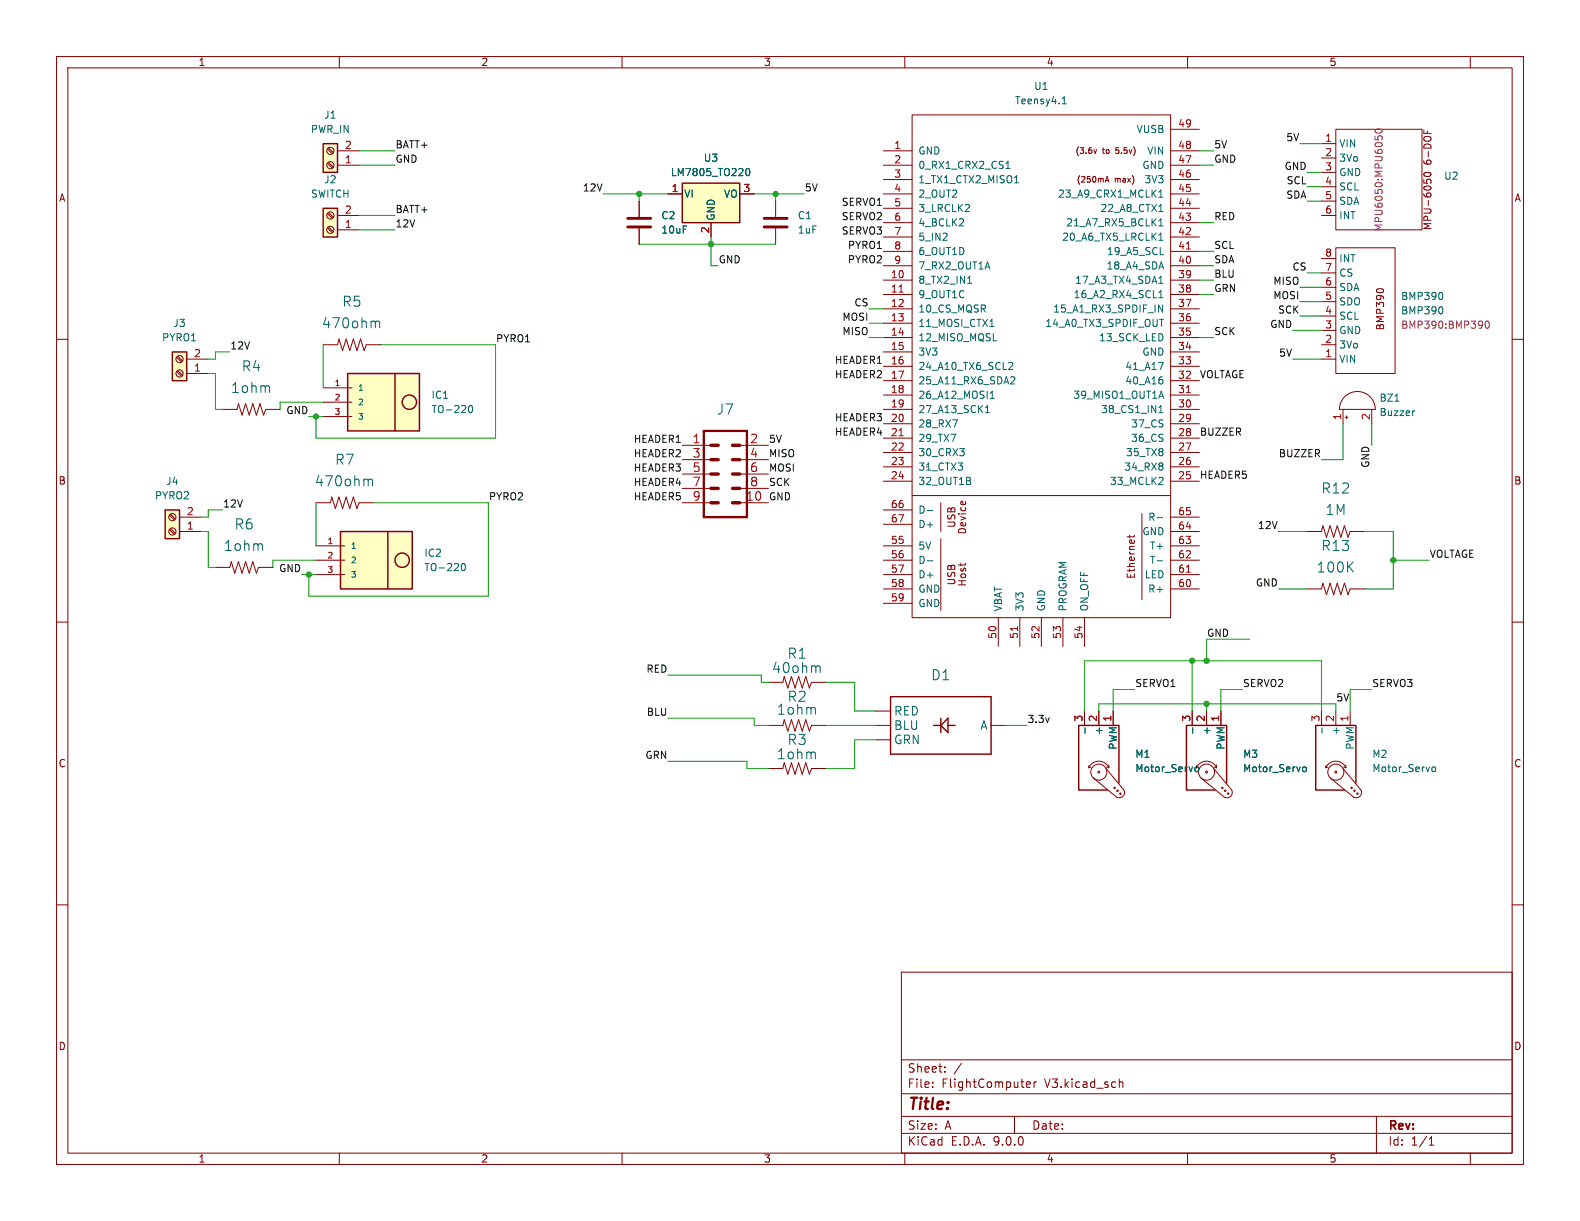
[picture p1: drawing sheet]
<svg xmlns="http://www.w3.org/2000/svg" width="279mm" height="216mm" viewBox="0 0 279 216" stroke-linecap="round" stroke-linejoin="round" font-family="sans-serif">
<g fill="none" stroke="#840000" stroke-width=".18">
<path d="M10 10h259.4v195.9h-259.4zM12 12h255.4v191.9h-255.4zM60 10v2M110 10v2M160 10v2M210 10v2M260 10v2M233.7 45.7h2.5M233.7 48.3h2.5M233.7 50.8h2.5M233.7 53.3h2.5M233.7 55.9h2.5"/>
<path d="M233.7 58.4h2.5M236.2 43.8h10.5v22.2h-10.5zM243.9 51.8l-.4-.2-.1-.1a.68 .68 0 0 1 .6-.5 .68 .68 0 0 1 .7 .5l-.1 .1-.4 .2M10 60h2M57.1 61h2.6l.2-1.1 .7 2.1 .6-2.1 .6 2.1 .7-2.1 .6 2.1 .7-2.1 .6 2.1 .4-1h2.5M233.7 61h2.5M233.7 63.5h2.5M267.4 60h2M10 110h2M267.4 110h2M10 160h2M159.4 171.9h108v32h-108z"/>
<path d="M267.4 160h2M159.4 197.4h108M159.4 193.4h108M159.4 187.4h108M164.9 192.1v.2M164.9 191.4v.1M167.1 189.4v.2M167.1 188.7v.1M170 188l-1.3 1.9M179.4 197.4v3M181.5 191.8l.7-.2-.1-.2-.4-.1-.2 .2 .1 .7h.5M182.9 191.3v1"/>
<path d="M183.3 191.3l-.3 .1-.1 .2M197.9 191.4l.2-.1 .4 .1 .1 .9M197.9 190.8v1.5M243.4 197.4v6.5M60 203.9v2M110 203.9v2M159.4 200.4h108M160 203.9v2M210 203.9v2M252.7 202.5h.9M252.7 201.4l.4-.4v1.5M260 203.9v2"/>
</g>
<path d="M66.5 56.9h.6v1.1M255 51.8l.1 .4-.1 .7M255 54.3l.1 .4-.1 .7" fill="none" stroke="#006464" stroke-width=".18"/>
<path d="M262.8 56.9l.1-.1a.68 .68 0 0 1 .5 .6 .68 .68 0 0 1-.5 .6l-.1-.1-.2-.3z" fill="none" stroke="#840084" stroke-width=".18"/>
<path d="M61.5 66h12.7v10.2h-12.7z" fill="#ffffc2"/>
<g fill="none" stroke="#840000" stroke-width=".25">
<path d="M61.5 66h12.7v10.2h-12.7zM69.8 66v10.2"/>
<circle cx="72.4" cy="71.1" r="1.27"/>
</g>
<path d="M57.1 68.6h5.1M57.1 71.1h5.1M57.1 73.7h5.1M55.9 88.9h2.5l.3-1 .6 2 .6-2 .7 2 .6-2 .6 2 .7-2 .6 2 .4-1h2.5" fill="none" stroke="#840000" stroke-width=".18"/>
<path d="M83 71.8l.1-.1a.68 .68 0 0 1 .5 .6 .68 .68 0 0 1-.5 .7l-.1-.2-.2-.3zM65.2 84.8h.6l.1 1.1" fill="none" stroke="#006464" stroke-width=".18"/>
<path d="M57.1 25.4h2.6v5.1h-2.6z" fill="#ffffc2"/>
<path d="M57.1 25.4h2.6v5.1h-2.6z" fill="none" stroke="#840000" stroke-width=".25"/>
<g fill="none" stroke="#840000" stroke-width=".18">
<path d="M57.9 28.9l.9 .8M57.9 26.3l.9 .9M58.1 28.7l.9 .8M58.1 26.2l.9 .8M59.7 29.2h3.8M59.7 26.7h3.8"/>
<circle cx="58.4" cy="26.7" r=".63"/>
<circle cx="58.4" cy="29.2" r=".63"/>
</g>
<path d="M57.1 36.8h2.6v5.1h-2.6z" fill="#ffffc2"/>
<path d="M57.1 36.8h2.6v5.1h-2.6zM157.5 123.2h17.8v10.2h-17.8zM165.1 128.3h1.3M166.4 127v2.5M167.6 128.3h1.3M167.6 127v2.5l-1.2-1.2zM197.9 138.4v-10.1h-7.1v11.4h5M239.8 138.4v-10.1h-7.1v11.4h5" fill="none" stroke="#840000" stroke-width=".25"/>
<g fill="none" stroke="#840000" stroke-width=".18">
<path d="M57.9 37.8l.9 .8M58.1 37.6l.9 .8M59.7 38.1h3.8M113 35.6v2.8M137.2 35.6v2.8M156.2 36.8h5.1M156.2 39.4h5.1M156.2 26.7h5.1M156.2 29.2h5.1M156.2 31.8h5.1M156.2 34.3h5.1M161.3 20.3h45.7v88.9h-45.7z"/>
<path d="M193.9 26.5l-.2 .6M195.4 32.2l.4-1 .3 1M195.5 31.9h.5M207 36.8h5.1M207 39.4h5.1M207 22.9h5.1M207 26.7h5.1M207 29.2h5.1M207 31.8h5.1M207 34.3h5.1M233.7 38.1h2.5M233.7 30.5h2.5"/>
<path d="M233.7 25.4h2.5M233.7 27.9h2.5M233.7 33h2.5M233.7 35.6h2.5M236.2 22.9h15.3v17.7h-15.3zM251.8 23v.6h1.3M251.8 31.7v.7M251.8 30.7a.75 .75 0 0 1 1.3 .2 .72 .72 0 0 1-1.3-.1zM252.3 32.4v-.5l.2-.2 .5 .1v.6M252.4 23.2v.4M57.9 40.3l.9 .8M58.1 40.1l.9 .9"/>
<path d="M59.7 40.6h3.8M113 40.4v2.8M137.2 40.4v2.8M156.2 41.9h5.1M156.2 44.5h5.1M156.2 47h5.1M156.2 49.5h5.1M156.2 52.1h5.1M156.2 54.6h5.1M156.2 57.2h5.1M156.2 59.7h5.1M207 41.9h5.1"/>
<path d="M207 44.5h5.1M207 47h5.1M207 49.5h5.1M207 52.1h5.1M207 54.6h5.1M207 57.2h5.1M207 59.7h5.1M156.2 62.2h5.1M156.2 64.8h5.1M156.2 67.3h5.1M156.2 69.9h5.1M156.2 72.4h5.1"/>
<path d="M156.2 74.9h5.1M156.2 77.5h5.1M207 62.2h5.1M207 64.8h5.1M207 67.3h5.1M207 69.9h5.1M207 72.4h5.1M207 74.9h5.1M207 77.5h5.1M156.2 80h5.1M156.2 82.6h5.1M156.2 85.1h5.1"/>
<path d="M156.2 90.2h5.1M156.2 92.7h5.1M156.2 96.5h5.1M156.2 99.1h5.1M161.3 87.6h45.7M166.4 88.9v5.1M166.4 95.3v12.7M170 88.7l.2-.1 .1 .6M199.8 94.6v.5M200.6 94.6l-.2 .3h-1.1M201.9 90.8v15.2M207 80h5.1"/>
<path d="M207 82.6h5.1M207 85.1h5.1M207 96.5h5.1M207 99.1h5.1M207 91.4h5.1M207 94h5.1M156.2 101.6h5.1M156.2 104.1h5.1M156.2 106.7h5.1M176.5 109.2v5.1M180.3 109.2v5.1M184.1 109.2v5.1"/>
<path d="M188 109.2v5.1M191.8 109.2v5.1M207 101.6h5.1M207 104.1h5.1M135.9 135.9h2.5l.3-1 .6 2 .7-2 .6 2 .6-2 .7 2 .6-2 .6 2 .4-1h2.5M154.9 125.7h2.6M154.9 128.3h2.6M154.9 130.8h2.6M175.3 128.3h2.5M191.8 125.7v2.6M192.5 135.8a1.93 1.93 0 0 1 1.8-1.2 1.93 1.93 0 0 1 1.8 1.2M192.5 135.4v.4"/>
<path d="M192.9 135.6l-.4 .2M194.3 125.7v2.6M195.6 135.9l3.2 3.8a.94 .94 0 0 1-.2 1.1 .94 .94 0 0 1-1.1 .2l-4.2-3.5M195.7 135.6l.4 .2M196.1 135.3v.5M196.8 125.7v2.6M233.7 125.7v2.6M234.4 135.8a1.93 1.93 0 0 1 1.8-1.2 1.93 1.93 0 0 1 1.8 1.2M234.4 135.4v.4M234.8 135.6l-.4 .2M236.2 125.7v2.6M237.5 135.9l3.2 3.8a.94 .94 0 0 1-.2 1.1 .94 .94 0 0 1-1.1 .2l-4.2-3.5"/>
<path d="M237.6 135.6l.4 .2M238 135.3v.5M238.8 125.7v2.6"/>
<circle cx="58.4" cy="38.1" r=".63"/>
<circle cx="58.4" cy="40.6" r=".63"/>
<circle cx="194.3" cy="136.5" r=".18"/>
<circle cx="194.3" cy="136.5" r="1.42"/>
<circle cx="197.1" cy="139.3" r=".13"/>
<circle cx="197.6" cy="139.8" r=".13"/>
<circle cx="236.2" cy="136.5" r=".18"/>
<circle cx="236.2" cy="136.5" r="1.42"/>
<circle cx="239" cy="139.3" r=".13"/>
<circle cx="239.5" cy="139.8" r=".13"/>
<circle cx="198.1" cy="140.3" r=".13"/>
<circle cx="240" cy="140.3" r=".13"/>
</g>
<g fill="none" stroke="#006464" stroke-width=".18">
<path d="M187.8 18.4h.8M187.8 17.5l.4-.4v1.3M177.9 29.8h.7M178 28.8l.3-.3v1.3M179.4 32.3h.7M204.9 34.9h.8M204.9 34l.4-.4v1.3M204.9 39l.4-.3v1.2M204.9 37.4h.8M204.9 39.9h.8M171.1 50.1h.7M175 57.7h.8"/>
<path d="M204.9 53.9l.7 1.3v-1.3M204.9 50.1h.8M204.9 41.6l.4-.4v1.3M204.9 51.7l.4-.3v1.2M204.9 42.5h.8M204.9 52.6h.8M205 56.5h.8M205.2 45h.6M205.2 49l.1-.2v1.3M168.5 74.2h.8l-.5 1.3M174.3 73h.7M174.3 72.1l.3-.4v1.3"/>
<path d="M175.1 70.4h.7M175.1 69.5l.4-.3v1.2M178.6 64.1h.4l.1 .3-.8 .9h.8M178.9 66.6l.4 .1 .2 .3-.8 .9h.8M204.9 64.1h.8l-.5 1.2M204.9 73h.8M204.9 72.1l.4-.4v1.3M205 70.1h.7M205.3 69.2l.5 1.2M205.5 67.2l.2 .1-.2 .5M164 90.3h.9M164 99.2h.9"/>
<path d="M204.6 99.2h1M204.6 91.5h1M205.5 84.5l.2 .1-.1 .3-.7 .8h.8M144.1 133.1l.1 1.1M191.9 128.7v1M211.3 135.9l.2-.3 .3 .1 .2 .2-.2 .5-.3 .1-.2-.3M233.8 128.7v1M253.2 135.9l.2-.3 .3 .1 .2 .2-.2 .5-.3 .1-.2-.3"/>
</g>
<path d="M159 51.7h.7M209.8 44h.7M159 77.1h.7M209.8 69.4h.7M179.9 110.8v.7M209.8 101.2h.7" fill="none" stroke="#a90000" stroke-width=".18"/>
<path d="M111 38.6h4.1M135.1 38.6h4.1M111 40.1h4.1M135.1 40.1h4.1" fill="none" stroke="#840000" stroke-width=".51"/>
<path d="M243.1 24.1v.6M243.2 23a.75 .75 0 0 1 1.2 .2 .72 .72 0 0 1-1.3-.1zM243.6 24.6v-.3l.3-.3 .4 .1 .1 .5" fill="none" stroke="#840084" stroke-width=".18"/>
<path d="M60.2 94h12.7v10.1h-12.7z" fill="#ffffc2"/>
<g fill="none" stroke="#840000" stroke-width=".25">
<path d="M60.2 94h12.7v10.1h-12.7zM68.6 94v10.1M216.9 138.4v-10.1h-7.1v11.4h5.1"/>
<circle cx="71.1" cy="99.1" r="1.27"/>
</g>
<g fill="none" stroke="#840000" stroke-width=".18">
<path d="M39.4 72.4h2.5l.3-1 .6 2 .6-2 .7 2 .6-2 .6 2 .7-2 .6 2 .4-1h2.5M120.6 78.7h5.1M130.8 78.7h5.1M55.9 96.5h5.1M55.9 99.1h5.1M120.6 81.3h5.1M120.6 83.8h5.1M120.6 86.4h5.1M120.6 88.9h5.1M130.8 81.3h5.1M130.8 83.8h5.1M130.8 86.4h5.1"/>
<path d="M130.8 88.9h5.1M231.1 94h2.6l.2-1 .7 2 .6-2 .6 2 .7-2 .6 2 .6-2 .7 2 .4-1h2.5M38.1 100.3h2.5l.3-1 .6 2 .7-2 .6 2 .6-2 .7 2 .6-2 .6 2 .4-1h2.6M55.9 101.6h5.1M135.9 128.3h2.5l.3-1 .6 2 .7-2 .6 2 .6-2 .7 2 .6-2 .6 2 .4-1h2.5M135.9 120.7h2.5l.3-1.1 .6 2.1 .7-2.1 .6 2.1 .6-2.1 .7 2.1 .6-2.1 .6 2.1 .4-1h2.5M210.8 125.7v2.6M211.6 135.8a1.93 1.93 0 0 1 1.8-1.2 1.93 1.93 0 0 1 1.7 1.2M211.6 135.4v.4M212 135.6l-.4 .2M213.4 125.7v2.6M214.6 135.9l3.2 3.8a.94 .94 0 0 1-.2 1.1 .94 .94 0 0 1-1.1 .2l-4.2-3.5"/>
<path d="M214.8 135.6l.3 .2M215.1 135.3v.5M215.9 125.7v2.6"/>
<circle cx="213.4" cy="136.5" r=".18"/>
<circle cx="213.4" cy="136.5" r="1.42"/>
<circle cx="216.2" cy="139.3" r=".13"/>
<circle cx="216.7" cy="139.8" r=".13"/>
<circle cx="217.2" cy="140.3" r=".13"/>
</g>
<path d="M47.6 68.3l.1 1.1M46.3 96.2l.1 1.1M81.7 99.8l.2-.2a.68 .68 0 0 1 .4 .7 .68 .68 0 0 1-.4 .6l-.2-.1-.1-.4zM144.5 117.7h.3l.2 .3v.9M144.1 125.2l.1 1.1M210.9 128.7v1M230.3 135.9l.3-.3 .3 .1 .1 .2-.1 .5-.3 .1-.3-.3" fill="none" stroke="#006464" stroke-width=".18"/>
<path d="M124.5 76.2h7.6v15.2h-7.6z" fill="none" stroke="#840000" stroke-width=".41"/>
<path d="M125.7 78.7h1.3M129.5 78.7h1.3M125.7 81.3h1.3M125.7 83.8h1.3M125.7 86.4h1.3M125.7 88.9h1.3M129.5 81.3h1.3M129.5 83.8h1.3M129.5 86.4h1.3M129.5 88.9h1.3" fill="none" stroke="#840000" stroke-width=".61"/>
<path d="M120.6 32.4h10.2v7h-10.2z" fill="#ffffc2"/>
<path d="M120.6 32.4h10.2v7h-10.2z" fill="none" stroke="#840000" stroke-width=".25"/>
<path d="M118.1 34.3h2.5M125.7 39.4v2.5M130.8 34.3h2.5M231.1 104.1h2.6l.2-1 .7 2.1 .6-2.1 .6 2.1 .7-2.1 .6 2.1 .6-2.1 .7 2.1 .4-1.1h2.5" fill="none" stroke="#840000" stroke-width=".18"/>
<path d="M132 29.9l.2-.1a.68 .68 0 0 1 .4 .6 .68 .68 0 0 1-.4 .7 .84 .84 0 0 1-.2-1.2z" fill="none" stroke="#006464" stroke-width=".18"/>
<path d="M30.5 62.2h2.5v5.1h-2.5z" fill="#ffffc2"/>
<path d="M30.5 62.2h2.5v5.1h-2.5z" fill="none" stroke="#840000" stroke-width=".25"/>
<g fill="none" stroke="#840000" stroke-width=".18">
<path d="M31.2 65.7l.9 .8M31.2 63.2l.9 .8M31.4 65.5l.9 .9M31.4 63l.9 .8M33 66h3.8M33 63.5h3.8M237.5 72.4v2.5M237.8 70.2a3.2 3.2 0 0 1 3.4-.7 3.2 3.2 0 0 1 2 2.9h-6.3a3.2 3.2 0 0 1 .9-2.2zM237.9 73.8h.5M238.1 73.5v.5M242.6 72.4v2.5"/>
<circle cx="31.7" cy="66" r=".63"/>
<circle cx="31.7" cy="63.5" r=".63"/>
</g>
<path d="M246.7 70.9h.7M250.2 72.6l-.3 .1" fill="none" stroke="#006464" stroke-width=".18"/>
<path d="M29.2 90.2h2.5v5.1h-2.5z" fill="#ffffc2"/>
<path d="M29.2 90.2h2.5v5.1h-2.5z" fill="none" stroke="#840000" stroke-width=".25"/>
<g fill="none" stroke="#840000" stroke-width=".18">
<path d="M113 35.6v2.8M118.1 34.3h2.5M125.7 39.4v2.5M130.8 34.3h2.5M113 40.4v2.8M30 93.6l.8 .9M30 91.1l.8 .8M30.1 93.5l.9 .8M30.1 90.9l.9 .9M31.7 94h3.9M31.7 91.4h3.9M191.8 125.7v2.6"/>
<path d="M194.3 125.7v2.6M196.8 125.7v2.6M210.8 125.7v2.6M213.4 125.7v2.6M215.9 125.7v2.6"/>
<circle cx="30.5" cy="94" r=".63"/>
<circle cx="30.5" cy="91.4" r=".63"/>
</g>
<g fill="none" stroke="#009600" stroke-width=".18">
<path d="M63.5 29.2h6.3M63.5 26.7h6.3M63.5 38.1h6.3M106.7 34.3h11.4M113 34.3v1.3M133.3 34.3h8.9M137.2 34.3v1.3M212.1 39.4h2.5M212.1 29.2h2.5M212.1 26.7h2.5M229.9 25.4h3.8M231.1 35.6h2.6"/>
<path d="M231.1 33h2.6M231.1 30.5h2.6M63.5 40.6h6.3M113 43.2h24.2M125.7 41.9v5.1h1.3M153.7 59.7h2.5M153.7 54.6h2.5M153.7 57.2h2.5M212.1 59.7h2.5M212.1 52.1h2.5M212.1 49.5h2.5M212.1 47h2.5"/>
<path d="M212.1 44.5h2.5M228.6 58.4h5.1M229.9 53.3h3.8M229.9 55.9h3.8M229.9 50.8h3.8M231.1 48.3h2.6M36.8 66h1.3v6.4h1.3M40.6 62.2h-2.5v1.3h-1.3M54.6 73.7h2.5M57.1 71.1h-7.6v1.3M57.1 61v7.6M67.3 61h20.3v16.5h-31.7v-3.8"/>
<path d="M228.6 63.5h5.1M237.5 74.9v6.4h-3.8M242.6 74.9v3.8M35.6 94h1.2v6.3h1.3M39.4 90.2h-2.6v1.2h-1.2M55.9 88.9v7.6M55.9 99.1h-7.6v1.2M66 88.9h20.4v16.5h-31.8v-3.8M226.1 94h5M241.3 94h5.1v10.1h-5.1M246.4 99.1h6.3M53.3 101.6h2.6"/>
<path d="M118.1 119.4h16.5v1.3h1.3M210.8 116.8v8.9M221 113h-7.6v3.8M226.1 104.1h5M118.1 127h15.2v1.3h2.6M118.1 134.6h14v1.3h3.8M146 120.7h5.1v5h3.8M146 128.3h8.9M154.9 130.8h-3.8v5.1h-5.1M177.8 128.3h3.8M191.8 125.7v-8.9h41.9v8.9M194.3 125.7v-1.2h41.9v1.2"/>
<path d="M200.7 121.9h-3.9v3.8M213.4 124.5v1.2M219.7 121.9h-3.8v3.8M242.6 121.9h-3.8v3.8"/>
</g>
<path d="M132 29.9l.2-.1a.68 .68 0 0 1 .4 .6 .68 .68 0 0 1-.4 .7 .84 .84 0 0 1-.2-1.2zM191.9 128.7v1M210.9 128.7v1M211.3 135.9l.2-.3 .3 .1 .2 .2-.2 .5-.3 .1-.2-.3M230.3 135.9l.3-.3 .3 .1 .1 .2-.1 .5-.3 .1-.3-.3" fill="none" stroke="#006464" stroke-width=".18"/>
<g fill="#009600" stroke="#009600" stroke-width=".18">
<circle cx="54.6" cy="101.6" r=".46"/>
<circle cx="113" cy="34.3" r=".46"/>
<circle cx="137.2" cy="34.3" r=".46"/>
<circle cx="125.7" cy="43.2" r=".46"/>
<circle cx="246.4" cy="99.1" r=".46"/>
<circle cx="210.8" cy="116.8" r=".46"/>
<circle cx="213.4" cy="124.5" r=".46"/>
<circle cx="213.4" cy="116.8" r=".46"/>
<circle cx="55.9" cy="73.7" r=".46"/>
</g>
<text font-size="2.8" fill="#840000" x="160.4" y="196.8">Title:</text>
<g font-size="2.5" fill="#006464">
<text x="56.8" y="58.3">470ohm</text>
<text x="60.4" y="54.5">R5</text>
<text x="42.7" y="65.9">R4</text>
<text x="40.8" y="69.7">1ohm</text>
<text x="126.7" y="73.5">J7</text>
<text x="59.2" y="82.4">R7</text>
<text x="55.6" y="86.2">470ohm</text>
<text x="233.6" y="87.5">R12</text>
<text x="41.4" y="93.8">R6</text>
<text x="234.3" y="91.3">1M</text>
<text x="39.5" y="97.6">1ohm</text>
<text x="232.7" y="101.4">100K</text>
<text x="233.6" y="97.6">R13</text>
<text x="136.4" y="119.2">40ohm</text>
<text x="139.2" y="116.7">R1</text>
<text x="139.2" y="124.3">R2</text>
<text x="164.6" y="120.5">D1</text>
<text x="137.3" y="126.6">1ohm</text>
<text x="139.2" y="131.9">R3</text>
<text x="137.3" y="134.5">1ohm</text>
</g>
<g font-size="2.1" fill="#a90000">
<text x="122.4" y="78.5">1</text>
<text x="122.4" y="81">3</text>
<text x="122.4" y="83.6">5</text>
<text x="132.5" y="78.5">2</text>
<text x="132.5" y="81">4</text>
<text x="132.5" y="83.6">6</text>
<text x="122.4" y="86.1">7</text>
<text x="122.4" y="88.6">9</text>
<text x="131.8" y="88.6">10</text>
<text x="132.5" y="86.1">8</text>
</g>
<g font-size="2.1" fill="#006464">
<text x="158" y="126.7">RED</text>
<text x="158" y="129.3">BLU</text>
<text x="158" y="131.8">GRN</text>
<text x="173.3" y="129.3">A</text>
</g>
<g font-size="2.1" fill="#840000">
<text x="160.4" y="189.9">Sheet:</text>
<text x="160.4" y="192.6">File:</text>
<text x="166.5" y="192.6">FlightComputer</text>
<text x="184.8" y="192.6">V3.kicad_sch</text>
<text x="160.4" y="202.8">KiCad</text>
<text x="160.4" y="200">Size:</text>
<text x="167.1" y="200">A</text>
<text x="168.1" y="202.8">E.D.A.</text>
<text x="175.7" y="202.8">9.0.0</text>
<text x="182.4" y="200">Date:</text>
<text x="245.4" y="200.2">Rev:</text>
<text x="245.4" y="202.8">Id:</text>
<text x="249.5" y="202.8">1/1</text>
</g>
<g font-size="1.8" fill="#840000">
<text x="35" y="11.9">1</text>
<text x="85" y="11.9">2</text>
<text x="135" y="11.9">3</text>
<text x="185" y="11.9">4</text>
<text x="235" y="11.9">5</text>
<text x="253.3" y="29.7" transform="rotate(-90 253.3 29.7)">6-DOF</text>
<text x="10.3" y="35.9">A</text>
<text x="267.7" y="35.9">A</text>
<text x="253.3" y="41.3" transform="rotate(-90 253.3 41.3)">MPU-6050</text>
<text x="245" y="59.1" transform="rotate(-90 245 59.1)">BMP390</text>
<text x="10.3" y="85.9">B</text>
<text x="267.7" y="85.9">B</text>
<text x="169.1" y="93.4" transform="rotate(-90 169.1 93.4)">USB</text>
<text x="171" y="94.6" transform="rotate(-90 171 94.6)">Device</text>
<text x="169.1" y="103.6" transform="rotate(-90 169.1 103.6)">USB</text>
<text x="171" y="103.8" transform="rotate(-90 171 103.8)">Host</text>
<text x="200.9" y="102.5" transform="rotate(-90 200.9 102.5)">Ethernet</text>
<text x="10.3" y="135.9">C</text>
<text x="267.7" y="135.9">C</text>
<text x="10.3" y="185.9">D</text>
<text x="267.7" y="185.9">D</text>
<text x="35" y="205.8">1</text>
<text x="85" y="205.8">2</text>
<text x="135" y="205.8">3</text>
<text x="185" y="205.8">4</text>
<text x="235" y="205.8">5</text>
</g>
<g font-size="1.8" fill="#006464">
<text x="182.8" y="16.1">U1</text>
<text x="54.9" y="23.7">PWR_IN</text>
<text x="57.2" y="21.2">J1</text>
<text x="179.4" y="18.6">Teensy4.1</text>
<text x="200.9" y="23.7">VUSB</text>
<text x="124.4" y="28.8">U3</text>
<text x="162.3" y="27.5">GND</text>
<text x="202.8" y="27.5">VIN</text>
<text x="236.7" y="26.3">VIN</text>
<text x="236.7" y="28.8">3Vo</text>
<text x="54.9" y="35.2">SWITCH</text>
<text x="57.2" y="32.6">J2</text>
<text x="118.5" y="31.3">LM7805_TO220</text>
<text x="120.9" y="35.2">VI</text>
<text x="127.9" y="35.2">VO</text>
<text x="162.3" y="30.1">0_RX1_CRX2_CS1</text>
<text x="162.3" y="32.6">1_TX1_CTX2_MISO1</text>
<text x="162.3" y="35.2">2_OUT2</text>
<text x="187" y="35.2">23_A9_CRX1_MCLK1</text>
<text x="201.9" y="30.1">GND</text>
<text x="202.3" y="32.6">3V3</text>
<text x="236.7" y="31.3">GND</text>
<text x="236.7" y="33.9">SCL</text>
<text x="255.3" y="32">U2</text>
<text x="116.8" y="39">C2</text>
<text x="116.8" y="41.5">10uF</text>
<text x="126.6" y="39.1" transform="rotate(-90 126.6 39.1)">GND</text>
<text x="141" y="39">C1</text>
<text x="141" y="41.5">1uF</text>
<text x="162.3" y="37.7">3_LRCLK2</text>
<text x="162.3" y="40.2">4_BCLK2</text>
<text x="188.4" y="40.2">21_A7_RX5_BCLK1</text>
<text x="194.5" y="37.7">22_A8_CTX1</text>
<text x="236.7" y="36.4">SDA</text>
<text x="236.7" y="39">INT</text>
<text x="162.3" y="42.8">5_IN2</text>
<text x="162.3" y="45.3">6_OUT1D</text>
<text x="162.3" y="47.9">7_RX2_OUT1A</text>
<text x="187.7" y="42.8">20_A6_TX5_LRCLK1</text>
<text x="195.6" y="47.9">18_A4_SDA</text>
<text x="195.6" y="45.3">19_A5_SCL</text>
<text x="236.7" y="46.6">INT</text>
<text x="162.3" y="50.4">8_TX2_IN1</text>
<text x="162.3" y="52.9">9_OUT1C</text>
<text x="189.8" y="52.9">16_A2_RX4_SCL1</text>
<text x="190" y="50.4">17_A3_TX4_SDA1</text>
<text x="236.7" y="49.1">CS</text>
<text x="236.7" y="51.7">SDA</text>
<text x="247.7" y="53.3">BMP390</text>
<text x="30.6" y="58">J3</text>
<text x="162.3" y="55.5">10_CS_MQSR</text>
<text x="162.3" y="58">11_MOSI_CTX1</text>
<text x="184.7" y="58">14_A0_TX3_SPDIF_OUT</text>
<text x="186.1" y="55.5">15_A1_RX3_SPDIF_IN</text>
<text x="236.7" y="54.2">SDO</text>
<text x="236.7" y="56.7">SCL</text>
<text x="236.7" y="59.3">GND</text>
<text x="247.7" y="55.8">BMP390</text>
<text x="28.6" y="60.6">PYRO1</text>
<text x="162.3" y="60.6">12_MISO_MQSL</text>
<text x="162.3" y="63.1">3V3</text>
<text x="162.3" y="65.6">24_A10_TX6_SCL2</text>
<text x="194.2" y="60.6">13_SCK_LED</text>
<text x="198.9" y="65.6">41_A17</text>
<text x="201.9" y="63.1">GND</text>
<text x="236.7" y="61.8">3Vo</text>
<text x="236.7" y="64.4">VIN</text>
<text x="76.2" y="70.7">IC1</text>
<text x="162.3" y="68.2">25_A11_RX6_SDA2</text>
<text x="162.3" y="70.7">26_A12_MOSI1</text>
<text x="189.7" y="70.7">39_MISO1_OUT1A</text>
<text x="198.9" y="68.2">40_A16</text>
<text x="243.8" y="71.2">BZ1</text>
<text x="76.2" y="73.3">TO-220</text>
<text x="162.3" y="73.3">27_A13_SCK1</text>
<text x="162.3" y="75.8">28_RX7</text>
<text x="194.6" y="73.3">38_CS1_IN1</text>
<text x="199.9" y="75.8">37_CS</text>
<text x="243.8" y="73.8">Buzzer</text>
<text x="162.3" y="78.3">29_TX7</text>
<text x="162.3" y="80.9">30_CRX3</text>
<text x="162.3" y="83.4">31_CTX3</text>
<text x="198.7" y="83.4">34_RX8</text>
<text x="199" y="80.9">35_TX8</text>
<text x="199.9" y="78.3">36_CS</text>
<text x="27.3" y="88.5">PYRO2</text>
<text x="29.3" y="86">J4</text>
<text x="162.3" y="86">32_OUT1B</text>
<text x="196.2" y="86">33_MCLK2</text>
<text x="162.3" y="91">D-</text>
<text x="162.3" y="93.6">D+</text>
<text x="201.9" y="94.8">GND</text>
<text x="202.9" y="92.3">R-</text>
<text x="74.9" y="98.7">IC2</text>
<text x="74.9" y="101.2">TO-220</text>
<text x="162.3" y="97.4">5V</text>
<text x="162.3" y="99.9">D-</text>
<text x="203.3" y="97.4">T+</text>
<text x="203.3" y="99.9">T-</text>
<text x="162.3" y="102.5">D+</text>
<text x="162.3" y="105">GND</text>
<text x="162.3" y="107.5">GND</text>
<text x="202.3" y="102.5">LED</text>
<text x="202.9" y="105">R+</text>
<text x="177.4" y="108.2" transform="rotate(-90 177.4 108.2)">VBAT</text>
<text x="181.2" y="108.2" transform="rotate(-90 181.2 108.2)">3V3</text>
<text x="185" y="108.2" transform="rotate(-90 185 108.2)">GND</text>
<text x="188.8" y="108.2" transform="rotate(-90 188.8 108.2)">PROGRAM</text>
<text x="192.6" y="108.2" transform="rotate(-90 192.6 108.2)">ON_OFF</text>
<text x="195.2" y="130.1" transform="rotate(-90 195.2 130.1)">+</text>
<text x="214.2" y="130.1" transform="rotate(-90 214.2 130.1)">+</text>
<text x="237.1" y="130.1" transform="rotate(-90 237.1 130.1)">+</text>
<text x="197.7" y="132.7" transform="rotate(-90 197.7 132.7)">PWM</text>
<text x="200.7" y="134.2">M1</text>
<text x="200.7" y="136.7">Motor_Servo</text>
<text x="216.8" y="132.7" transform="rotate(-90 216.8 132.7)">PWM</text>
<text x="219.7" y="134.2">M3</text>
<text x="219.7" y="136.7">Motor_Servo</text>
<text x="239.6" y="132.7" transform="rotate(-90 239.6 132.7)">PWM</text>
<text x="242.6" y="134.2">M2</text>
<text x="242.6" y="136.7">Motor_Servo</text>
</g>
<g font-size="1.8" fill="#a90000">
<text x="208.2" y="22.6">49</text>
<text x="60.9" y="29">1</text>
<text x="60.9" y="26.4">2</text>
<text x="158" y="26.4">1</text>
<text x="158" y="29">2</text>
<text x="208.2" y="26.4">48</text>
<text x="208.2" y="29">47</text>
<text x="234.2" y="25.1">1</text>
<text x="234.2" y="27.7">2</text>
<text x="118.7" y="34">1</text>
<text x="131.4" y="34">3</text>
<text x="158" y="31.5">3</text>
<text x="158" y="34">4</text>
<text x="208.2" y="31.5">46</text>
<text x="208.2" y="34">45</text>
<text x="234.2" y="30.2">3</text>
<text x="234.2" y="32.8">4</text>
<text x="234.2" y="35.3">5</text>
<text x="60.9" y="40.4">1</text>
<text x="60.9" y="37.8">2</text>
<text x="125.5" y="41.3" transform="rotate(-90 125.5 41.3)">2</text>
<text x="158" y="36.6">5</text>
<text x="158" y="39.1">6</text>
<text x="158" y="41.7">7</text>
<text x="208.2" y="36.6">44</text>
<text x="208.2" y="39.1">43</text>
<text x="208.2" y="41.7">42</text>
<text x="234.2" y="37.8">6</text>
<text x="158" y="44.2">8</text>
<text x="158" y="46.7">9</text>
<text x="208.2" y="44.2">41</text>
<text x="208.2" y="46.7">40</text>
<text x="234.2" y="45.5">8</text>
<text x="157.4" y="49.3">10</text>
<text x="157.4" y="51.8">11</text>
<text x="208.2" y="49.3">39</text>
<text x="208.2" y="51.8">38</text>
<text x="234.2" y="48">7</text>
<text x="234.2" y="50.5">6</text>
<text x="234.2" y="53.1">5</text>
<text x="157.4" y="54.4">12</text>
<text x="157.4" y="56.9">13</text>
<text x="157.4" y="59.4">14</text>
<text x="208.2" y="54.4">37</text>
<text x="208.2" y="56.9">36</text>
<text x="208.2" y="59.4">35</text>
<text x="234.2" y="55.6">4</text>
<text x="234.2" y="58.2">3</text>
<text x="34.2" y="65.8">1</text>
<text x="34.2" y="63.2">2</text>
<text x="157.4" y="62">15</text>
<text x="157.4" y="64.5">16</text>
<text x="208.2" y="64.5">33</text>
<text x="208.2" y="62">34</text>
<text x="234.2" y="60.7">2</text>
<text x="234.2" y="63.2">1</text>
<text x="157.4" y="67.1">17</text>
<text x="157.4" y="69.6">18</text>
<text x="208.2" y="67.1">32</text>
<text x="208.2" y="69.6">31</text>
<text x="157.4" y="72.1">19</text>
<text x="157.4" y="74.7">20</text>
<text x="157.4" y="77.2">21</text>
<text x="208.2" y="72.1">30</text>
<text x="208.2" y="74.7">29</text>
<text x="208.2" y="77.2">28</text>
<text x="237.2" y="74.4" transform="rotate(-90 237.2 74.4)">1</text>
<text x="242.3" y="74.4" transform="rotate(-90 242.3 74.4)">2</text>
<text x="157.4" y="79.8">22</text>
<text x="157.4" y="82.3">23</text>
<text x="208.2" y="79.8">27</text>
<text x="208.2" y="82.3">26</text>
<text x="157.4" y="84.8">24</text>
<text x="157.4" y="89.9">66</text>
<text x="208.2" y="84.8">25</text>
<text x="32.9" y="93.7">1</text>
<text x="32.9" y="91.2">2</text>
<text x="157.4" y="92.5">67</text>
<text x="208.2" y="91.2">65</text>
<text x="208.2" y="93.7">64</text>
<text x="157.4" y="96.3">55</text>
<text x="157.4" y="98.8">56</text>
<text x="157.4" y="101.3">57</text>
<text x="208.2" y="96.3">63</text>
<text x="208.2" y="98.8">62</text>
<text x="208.2" y="101.3">61</text>
<text x="157.4" y="103.9">58</text>
<text x="157.4" y="106.4">59</text>
<text x="208.2" y="103.9">60</text>
<text x="176.3" y="113.1" transform="rotate(-90 176.3 113.1)">50</text>
<text x="180.1" y="113.1" transform="rotate(-90 180.1 113.1)">51</text>
<text x="183.9" y="113.1" transform="rotate(-90 183.9 113.1)">52</text>
<text x="187.7" y="113.1" transform="rotate(-90 187.7 113.1)">53</text>
<text x="191.5" y="113.1" transform="rotate(-90 191.5 113.1)">54</text>
<text x="191.5" y="127.7" transform="rotate(-90 191.5 127.7)">3</text>
<text x="194.1" y="127.7" transform="rotate(-90 194.1 127.7)">2</text>
<text x="196.6" y="127.7" transform="rotate(-90 196.6 127.7)">1</text>
<text x="210.6" y="127.7" transform="rotate(-90 210.6 127.7)">3</text>
<text x="213.1" y="127.7" transform="rotate(-90 213.1 127.7)">2</text>
<text x="215.6" y="127.7" transform="rotate(-90 215.6 127.7)">1</text>
<text x="233.4" y="127.7" transform="rotate(-90 233.4 127.7)">3</text>
<text x="236" y="127.7" transform="rotate(-90 236 127.7)">2</text>
<text x="238.5" y="127.7" transform="rotate(-90 238.5 127.7)">1</text>
</g>
<g font-size="1.8" fill="#0f0f0f">
<text x="69.8" y="26.3">BATT+</text>
<text x="69.8" y="28.9">GND</text>
<text x="214.6" y="26.3">5V</text>
<text x="214.6" y="28.9">GND</text>
<text x="227.4" y="25.1">5V</text>
<text x="103" y="33.9">12V</text>
<text x="142.2" y="33.9">5V</text>
<text x="227.1" y="30.1">GND</text>
<text x="227.4" y="35.2">SDA</text>
<text x="227.4" y="32.7">SCL</text>
<text x="69.8" y="37.8">BATT+</text>
<text x="69.8" y="40.3">12V</text>
<text x="148.7" y="39">SERVO2</text>
<text x="148.7" y="36.5">SERVO1</text>
<text x="148.7" y="41.6">SERVO3</text>
<text x="214.6" y="39">RED</text>
<text x="127" y="46.6">GND</text>
<text x="149.8" y="44.1">PYRO1</text>
<text x="149.8" y="46.6">PYRO2</text>
<text x="214.6" y="44.1">SCL</text>
<text x="214.6" y="46.6">SDA</text>
<text x="228.5" y="47.9">CS</text>
<text x="214.6" y="49.2">BLU</text>
<text x="214.6" y="51.7">GRN</text>
<text x="225.1" y="53">MOSI</text>
<text x="225.1" y="50.5">MISO</text>
<text x="148.9" y="59.3">MISO</text>
<text x="148.9" y="56.8">MOSI</text>
<text x="151" y="54.3">CS</text>
<text x="214.6" y="59.3">SCK</text>
<text x="224.5" y="58.1">GND</text>
<text x="225.9" y="55.5">SCK</text>
<text x="40.6" y="61.9">12V</text>
<text x="87.6" y="60.6">PYRO1</text>
<text x="147.5" y="64.4">HEADER1</text>
<text x="226.1" y="63.2">5V</text>
<text x="147.5" y="67">HEADER2</text>
<text x="212.1" y="67">VOLTAGE</text>
<text x="50.5" y="73.3">GND</text>
<text x="147.5" y="74.6">HEADER3</text>
<text x="147.5" y="77.1">HEADER4</text>
<text x="212.1" y="77.1">BUZZER</text>
<text x="112" y="80.9">HEADER2</text>
<text x="112" y="78.4">HEADER1</text>
<text x="112" y="83.5">HEADER3</text>
<text x="135.9" y="83.5">MOSI</text>
<text x="135.9" y="80.9">MISO</text>
<text x="135.9" y="78.4">5V</text>
<text x="226" y="80.9">BUZZER</text>
<text x="242.2" y="82.8" transform="rotate(-90 242.2 82.8)">GND</text>
<text x="39.4" y="89.8">12V</text>
<text x="86.4" y="88.6">PYRO2</text>
<text x="112" y="88.6">HEADER5</text>
<text x="112" y="86">HEADER4</text>
<text x="135.9" y="88.6">GND</text>
<text x="135.9" y="86">SCK</text>
<text x="212.1" y="84.7">HEADER5</text>
<text x="222.3" y="93.6">12V</text>
<text x="49.3" y="101.3">GND</text>
<text x="252.7" y="98.7">VOLTAGE</text>
<text x="222" y="103.8">GND</text>
<text x="213.4" y="112.7">GND</text>
<text x="114.2" y="119">RED</text>
<text x="200.7" y="121.6">SERVO1</text>
<text x="219.7" y="121.6">SERVO2</text>
<text x="236.2" y="124.1">5V</text>
<text x="242.6" y="121.6">SERVO3</text>
<text x="114.3" y="126.7">BLU</text>
<text x="181.6" y="127.9">3.3v</text>
<text x="114" y="134.3">GRN</text>
</g>
<g font-size="1.8" fill="#840084">
<text x="244.7" y="41" transform="rotate(-90 244.7 41)">MPU6050:MPU6050</text>
<text x="247.7" y="58.3">BMP390:BMP390</text>
</g>
<g font-size="1.4" fill="#840000">
<text x="190.1" y="27.4">(3.6v</text>
<text x="195" y="27.4">to</text>
<text x="197.5" y="27.4">5.5v)</text>
<text x="190.3" y="32.5">(250mA</text>
<text x="197.1" y="32.5">max)</text>
</g>
<g font-size="1.4" fill="#a90000">
<text x="59.1" y="68.3">1</text>
<text x="59.1" y="70.9">2</text>
<text x="59.1" y="73.4">3</text>
<text x="57.8" y="96.3">1</text>
<text x="57.8" y="98.8">2</text>
<text x="57.8" y="101.3">3</text>
</g>
<g font-size="1.4" fill="#006464">
<text x="63.2" y="69.3">1</text>
<text x="63.2" y="71.9">2</text>
<text x="63.2" y="74.4">3</text>
<text x="62" y="97.3">1</text>
<text x="62" y="99.8">2</text>
<text x="62" y="102.3">3</text>
</g>
</svg>
